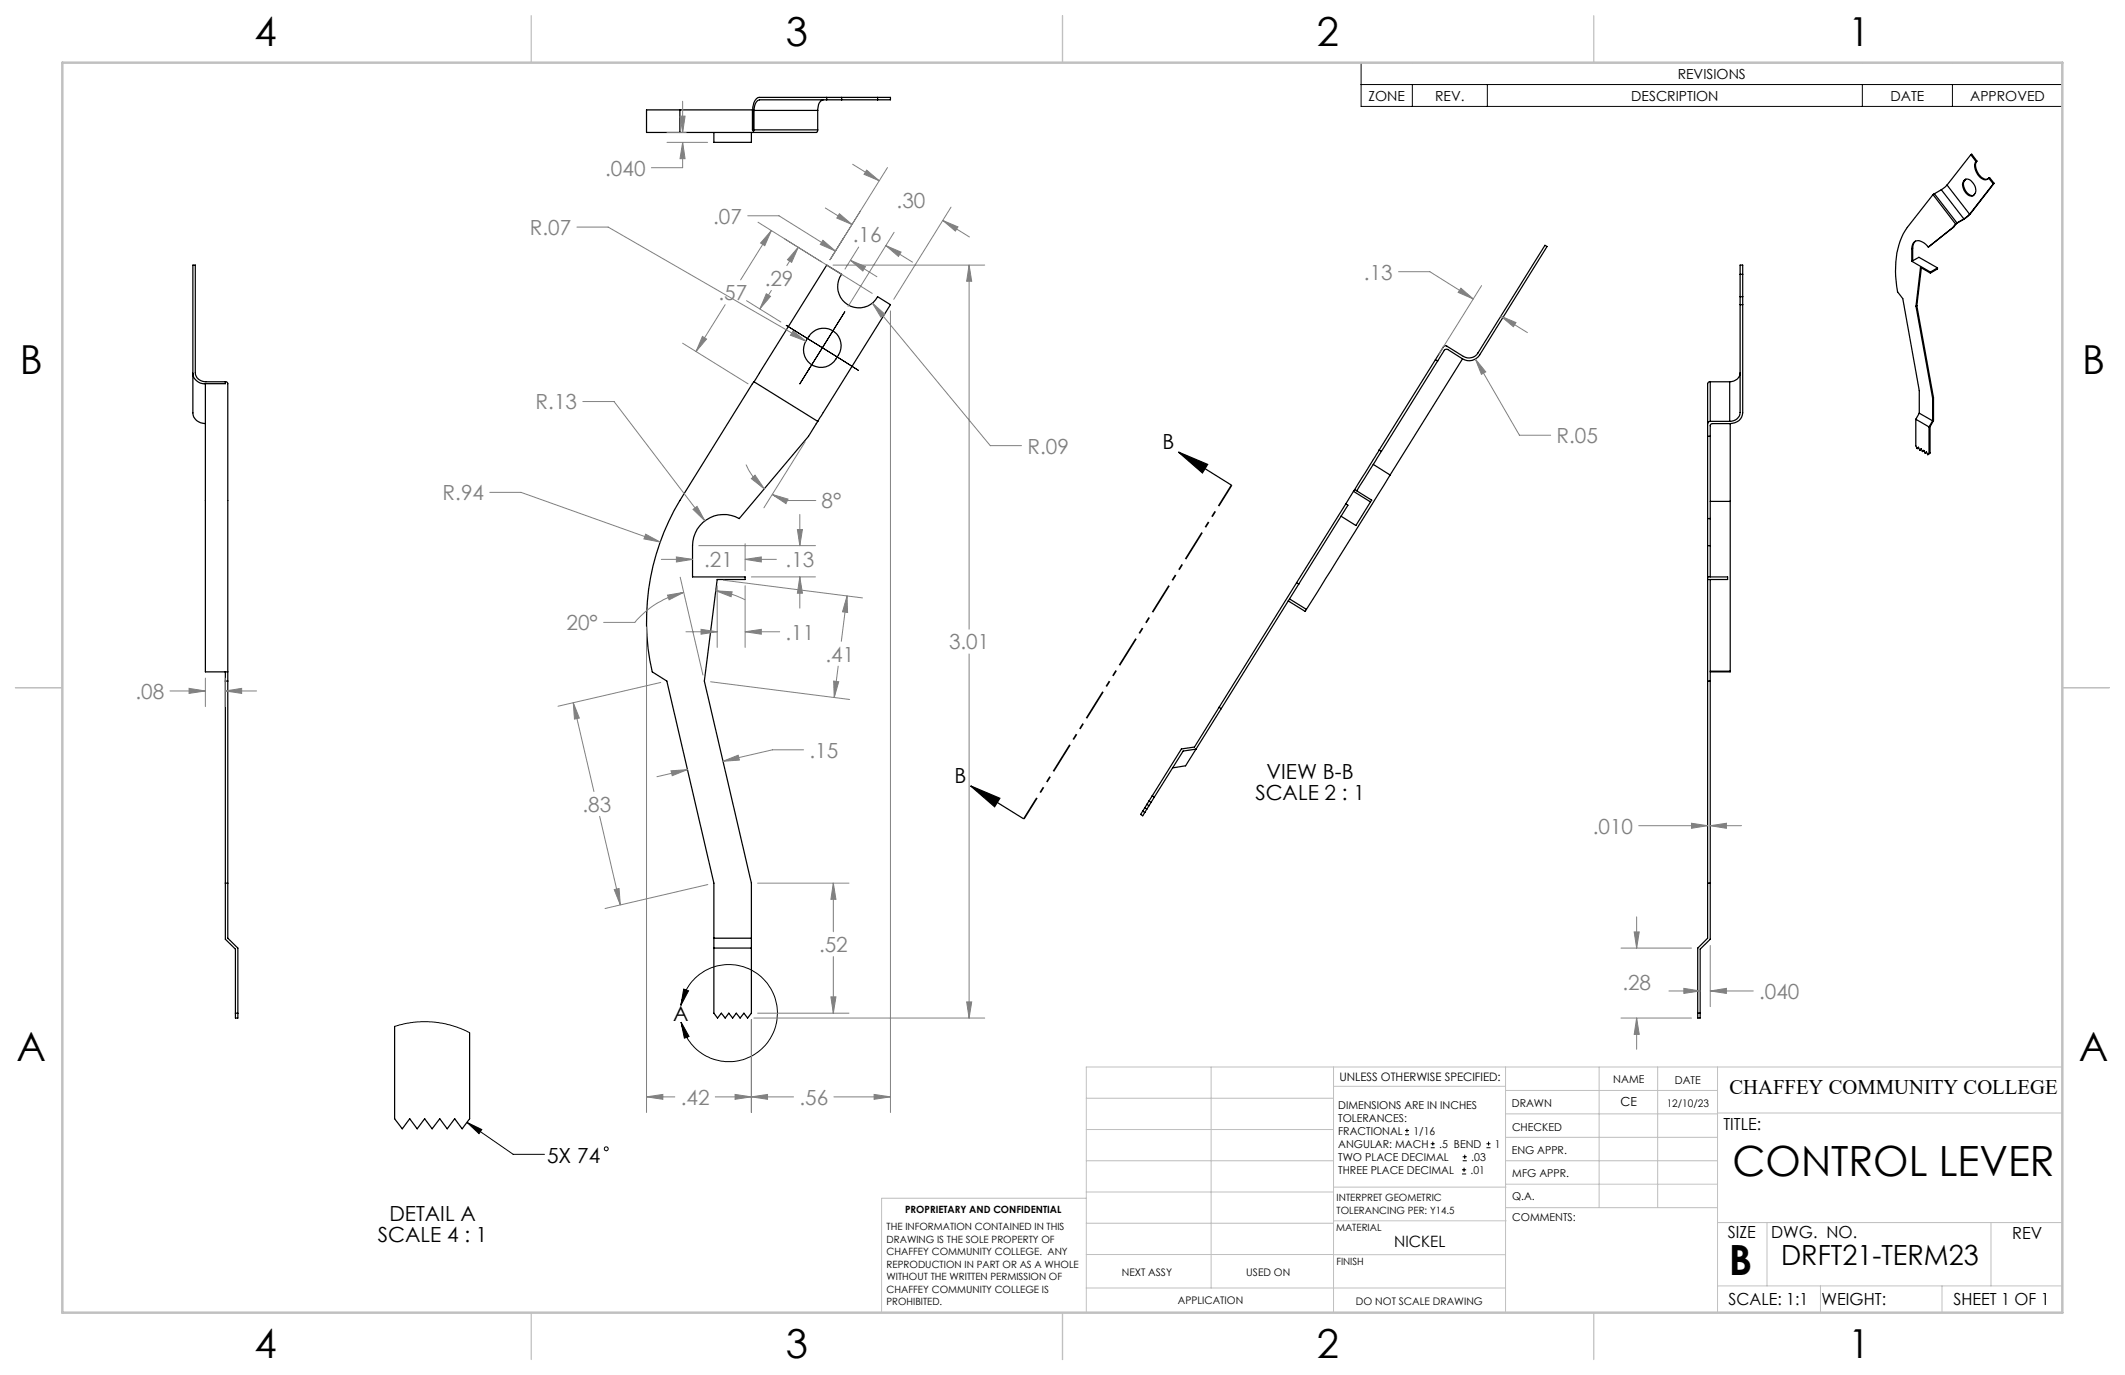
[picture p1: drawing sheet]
<svg xmlns="http://www.w3.org/2000/svg" width="432mm" height="279mm" viewBox="0 0 432 279" stroke-linecap="round" stroke-linejoin="round" font-family="sans-serif">
<g fill="none" stroke="#000" stroke-width=".25">
<path d="M168 19.8v.5M171 19.8h-16.7a2.24 2.24 0 0 0-1.3 2.5M171 19.8h7.3M171 19.8v.5M178.3 19.8h2.6v.5h-2.6M178.3 19.8v.5M138.1 22.3h-6.7v4.6h6.7M138.1 22.3v4.6M138.1 22.3h14.9M145.1 26.9v2h7.6v-2M152.9 22.3v4.1h13.3M153 22.3v4.1"/>
<path d="M153.2 26.4l-.1 .4-.2 .1M153.2 22.4v4M153.2 22.4h13M166.2 26.4l-.1 .4-.2 .1h-27.8M166.2 22.4v4M167.3 20.3l-.4 .2-.4 .4-.3 1.5M171 20.3h-16.7a1.99 1.99 0 0 0-1.1 2.1M171 20.3h7.3M392.8 39.5l-5.2 6.7a15.9 15.9 0 0 0-2.3 11l.3 2.1 1 1.4 3.4 18.7v4.6M392.8 39.5l4.6 6M393.1 39.4l-.3 .1M393.1 39.4l4.6 5.9"/>
<path d="M394.5 38.6l4.6 5.9M394.5 38.6l-1.4 .8M395.6 37.6l-1.1 1M395.6 37.6l4.6 5.9M399.2 36.6a1.07 1.07 0 0 1 1.6 .4 1.69 1.69 0 0 1 0 2.8 2.2 2.2 0 0 1-1.8-2.9M399.2 36.8a2.19 2.19 0 0 0 1.8 2.9M399.2 36.6l-.2 .3M399.2 36.8l-.2 .1M399.3 36.5l-.1 .1M399.3 36.5l-.1 .3M399.5 36.4l-.2 .1M400.5 31.4l-4.9 6.2"/>
<path d="M400.5 31.4l1 1.4M400.5 31.4l.1-.1 1.1 1.4M401.5 32.8a2.74 2.74 0 0 0 1.2 3.5l.7 .2 .7-.3M401.7 32.7a2.74 2.74 0 0 0 1.1 3.5l.5 .2h.6M401.7 32.7l-.2 .1M404.1 36.2l.9 1.2M404.1 36.2l.2-.1 .9 1.2M405 37.4l-4.8 6.1M405.2 37.3l-4.8 6.2-1 .8-1.7 1-.7 .8M405.2 37.3l-.2 .1M353.6 55.7v4.6M353.6 55.7v-1.8h.5v1.8"/>
<path d="M353.6 55.7h.5M354.1 55.7v4.6M388.5 50.5v2.6M388.5 53.1l3.8 2.2M388.7 50.4l-.2 .1M388.7 53l-.2 .1M388.7 53l1.2-.7 3.8 2.1M388.7 50.4v2.6M389.2 49l-.3 .5-.2 .9M390.4 54.4l-.9 7.7M391.8 50.2a2.25 2.25 0 0 0-2.8-1.1l-.3 .5-.2 .9M392.3 55.3v.2"/>
<path d="M392.3 55.5l-2.1-1.2-.9 7.9M393.7 54.4l-1.4 .9M393.7 54.4v.2l-1.4 .9M396.8 46.2l-5 4M397 46.1l-.2 .1M397 46.1l-5.2 4.1M397.4 45.5l-.6 .7M397.7 45.3l-.3 .2M399.1 44.5l-1.4 .8M400.2 43.5l-1.1 1M39.2 75.8a2.37 2.37 0 0 0 2.5 2.2M41.7 78h4.1v-.5l.3 .1 .2 .3v58.6"/>
<path d="M41.7 78v58.5h4.6M45.8 77.6h-4a2.01 2.01 0 0 1-2.1-1.9v-21.8h-.5v30a2.37 2.37 0 0 0 2.5 2.2M153.2 77.6l-15.1 24.1a47.4 47.4 0 0 0-5.6 34.8l3 1.9 9.6 41.1v26.4l.7 1 .8-1 .8 1 .7-1 .8 1 .7-1 .8 1 .8-1 .7 1 .8-1v-26.4l-9.6-41.1 2.6-20.6h5.7v-.6h-10.7v-6.3a6.4 6.4 0 0 1 9.5-5.5l14.1-16.7 1.9-3.1M153.2 77.6l14.8-23.7 3 1.8a4.3 4.3 0 0 0 1.3 6.2 4.3 4.3 0 0 0 6-1.6l2.6 1.6-14.7 23.7M153.2 77.6l13 8M164.7 67.8a3.6 3.6 0 0 1 4.8-.4 3.6 3.6 0 0 1 .9 4.7 4 4 0 0 1-3.9 2.5 3.7 3.7 0 0 1-3.1-2.4 3.7 3.7 0 0 1 1-3.8zM291.7 73.1l.4 .2M297.2 72.9a2.52 2.52 0 0 0 3.5-.8l13.7-22-.5-.3-13.6 21.9a2.19 2.19 0 0 1-2.9 .7l-3.5-2.1-.6 .2-13.1 20.9M297.2 72.9l-3-1.9-.3-.1-.4 .2-12.8 20.6M297.2 72.9l-14.7 23.6M347.5 77.6h4M351.5 77.6v8"/>
<path d="M353.6 60.3v23.5a1.95 1.95 0 0 1-2.1 1.8M353.6 75.7a1.94 1.94 0 0 1-2.1 1.9M353.6 61.9h.5M353.6 60.3h.5M354.1 60.3v23.6a2.37 2.37 0 0 1-2.5 2.2M389.3 62.2l3.4 18.7M389.5 62.1l-.2 .1M389.5 62.1l3.4 18.7M239.5 91.9l5.9 2.5-1.1 1.7zM239.5 91.9l10.8 6.7M275 99.8l3.5 2.2M275 99.8l-1.5 2.6"/>
<path d="M275.3 99.5l3.4 2.1-.2 .4M275.3 99.5l-.3 .3M279 94.4l3.5 2.1M280.2 91.4l-4.9 8.1M280.2 91.4l.5 .3M280.7 91.7l-5 8M282.5 96.5l-17 27.3M347 88.7h.5M347.5 85.6l-.4 .2-.1 .3M347.5 85.6v-8.1h-.1l-.4 .4v27.5M347.5 85.6h4M351.6 86.1h-3.7l-.4 .3v19"/>
<path d="M351.6 86.1v15.8M389.3 85.2l2.7 1.5M389.3 85.2v5.4l.3 .6M389.6 91.2l.2-.3 .3 .6M389.9 90.9l-.3 .3M390 84l2.7 1.5M390 84l-.7 1.2M390.1 91.5l.3-.3 .2 .6M390.4 91.3l-.3 .2M390.6 91.8l.3-.3 .3 .6M390.9 91.5l-.3 .3M391.4 91.8l.3 .6"/>
<path d="M391.4 91.8l-.2 .3M391.5 91.9l-.3 .2M392 86.7v5.4M392 92.1l-.3 .3M392.2 92l-.2 .1M392.2 92l-.5 .4M392.7 80.9v4.6M392.7 85.5l-.7 1.2M392.9 80.8l-.2 .1M392.9 80.8v4.7l-.7 1.2v5.3M263.5 118.4l.4 .3M273.5 102.4l.4 .3-33 52.9-2.6 .4"/>
<path d="M273.5 102.4l-25.8 41.3M278.5 102l-3 4.8-3-1.9M347 105.4v5.5M347 117.2h4v.6h-4M347 110.9v79.7l-2 2.1v14.2h.5v-14l2-2v-73.1M347 105.4h.5M347 110.9h.5M347.5 105.4v5.5M347.5 110.9v6.3M347.5 101.9h4.1M351.6 101.9v34.5M45.8 138.4h.5"/>
<path d="M45.8 136.5v54.4l2 2v14h.5v-14.2l-2-2.1v-54.1M261.8 122.1l3.4 2.1 .3-.4M262 121.7l3.5 2.1M347 138.4h.5M347.5 136.4h4.1M351.6 136.4v.1h-4.1M197.2 159.7l6 2.5-1.1 1.7zM197.2 159.7l10.8 6.7M243 152.2l-2.6 .4-5.8 9.4M247.7 143.7l-5 8.1-2.6 .4-6 9.5M247.7 143.7l.4 .3M45.8 179.5h.5"/>
<path d="M232.2 164.8l.4 .3M232.6 164.1l.4 .3M232.6 164.1l-.8 1.4 .4 .3 .4-.7M233 163.4l.5 .3M233 163.4l-.4 .7M233 164.4l-.4 .7M233.5 162.8l.4 .3M233.9 163.1l-.9 1.3M234.1 161.7l.5 .3M234.1 161.7l-1.1 1.7M234.6 162l-.7 1.1M347 179.5h.5"/>
<path d="M145.1 192.7h7.6M145.1 190.6h7.6M47.8 205.9h.5M80.2 208.6v18.7l1.5 2.1 1.6-2.1 1.5 2.1 1.5-2.1 1.5 2.1 1.6-2.1 1.5 2.1 1.5-2.1 1.5 2.1 1.5-2.1v-17.4M345 205.9h.5"/>
</g>
<g fill="none" stroke="#000" stroke-width=".2">
<path d="M276.6 12.7h142.5v8.9h-142.5zM276.6 17.2h142.5M287 17.2v4.4M302.2 17.2v4.4M378.4 17.2v4.4M396.7 17.2v4.4M159.8 66.1l7.3 4.6M167.1 70.7l-4.6 7.3M167.1 70.7l7.3 4.5M171.7 63.4l-4.6 7.3M80.2 208.6l3.9-.9 3.7-.1 3.7 .7 2.3 .8 1.6 .8M138.4 204.3a9.9 9.9 0 0 1 15-6.7 9.9 9.9 0 0 1 .2 16.5 9.9 9.9 0 0 1-15.2-6.4"/>
<path d="M138.4 207.7l1.6 2.9-.9 .4zM138.9 201l1 .3-1.5 3zM94.9 228.1l3 1.4-.6 .9zM94.9 228.1l9.4 6.5h6.3M285.5 230.6h.8M285.5 229.7h.8M285.9 229.3v.9M290.7 233.2h.8M290.7 232.4h.8M291.1 232v.8M297.1 238.5h.8M297.1 237.7h.8"/>
<path d="M297.2 235.9h.9M297.2 235.1h.9M297.5 237.3v.8M297.6 234.6v.9M302 233.2h.9M302 232.4h.9M302.5 232v.8"/>
<circle cx="123.2" cy="233.4" r=".41"/>
</g>
<g fill="none" stroke="#808080" stroke-width=".2">
<path d="M135.5 26.9h4M135.5 28.9h8.3M138.2 23.6h1l-.5 3.3zM138.7 28.9l.5 3.3h-1zM138.7 28.9v5.2h-6.3M138.7 20.6v6.3M173.2 33.4l5.4 3.3M176.1 34.6l2.5 2.1-3-1.3zM180.3 34l-11.6 18.8M117.2 46.1h6.4l40.2 23.2M151.9 43.9h6.4l11.5 7.1M154 45.2l23.2 14.4"/>
<path d="M155.7 59.7l.9 .5-2.2 2.6zM156.7 46.8l-1.3 3.1-.8-.5zM156.7 59l-2.3 3.8M156.7 46.8l-6.2 10.1M162.2 50.2l-1.3 3.1-.9-.5zM162.2 50.2l-2.3 3.8M167.2 48.8l2.6 2.2-3.1-1.3zM167.7 42.3l5.4 3.3M169.3 53.9h30.8M170.6 43.4l2.5 2.2-3.1-1.3zM172.8 52.9l3.1 1.3-.6 .9zM172.8 52.9l5.4 3.3"/>
<path d="M174.5 50.2l-2.8 4.5M180 49.9l3.1 1.3-.5 .9zM180 49.9l5.4 3.4M181.7 47.2l-9.4 15.1M191.6 44.8l3.1 1.3-.6 .9zM191.6 44.8l5.4 3.4M193.3 42.1l-11.7 18.7M196.9 53.9l.5 3.3h-1zM196.9 53.9v73.9M284.2 55.2h6.3l8.9 5.5M296.9 58.6l2.5 2.1-3.1-1.3zM301.1 58l-8.8 14"/>
<path d="M138.7 69.7l13.3 8.3M142.7 68.4l.9 .5-2.2 2.5zM147.4 61.9l-6 9.5M151.7 61.1l7 4.3M161.1 67.2l2.7 2.1-3.2-1.2zM177.3 61.6l2.5 2.2-.8 .7zM177.3 61.6l23.9 29h6.4M180.9 63.2v162.9M299.8 73l2.1 2.6-.9 .5zM299.8 73l9 15.4h6.3M305 64.2l3 1.3-.5 .9zM305 64.2l5.4 3.4"/>
<path d="M118.4 81.6h6.4l18.4 24.2M151.6 94.4a13.9 13.9 0 0 0 3.7 4.9M152.7 97.3l.7-.7 1.9 2.7zM163.6 89.7l-8.4 13.5M99.5 100h6.4l28.2 10.1M131.2 108.5l2.9 1.6-3.3-.6zM134.4 113.7h6.3M137.4 113.2l3.3 .5-3.3 .5zM138.2 117.3l4.6 19.9M140.8 103.5l.8-.6 1.6 2.9zM142 110.9h23.7M145.7 119v12.6"/>
<path d="M147 117.9l28.3 3.6M151.4 113.7l3.3-.5v1zM151.4 110.5v5.5M151.4 119v12.6M151.4 113.7h6.4M152.7 117.2h13M156.9 100.5l3.2 .9-.4 .9zM156.9 100.5l2.5 1.2h6.4M162 107.6h1.1l-.6 3.3zM162.5 117.2l.6 3.3h-1.1zM162.5 104.5v6.4M162.5 117.2v6.4"/>
<path d="M38.4 139.9l3.3 .5-3.3 .5zM41.7 137.8v5.8M45.8 137.8v5.8M131.4 127.4v98.7M134.3 138.7l-20.9 4.8M135.6 120.9l3.3-.5-2.9 1.5zM138.9 120.4a18.3 18.3 0 0 0-9.9 6.1h-6.3M139.4 128.4h6.3M142.5 127.9l3.2 .5-3.2 .5zM144.4 138.5l28.2 3.6M145.5 120.1l3.3 .2-.2 .9zM145.5 120.1a18.7 18.7 0 0 1 5.9 1.8"/>
<path d="M151.4 128.4l3.3-.5v1zM151.4 128.4h7M169.4 138.4l1 .1-.9 3.2zM170.3 135.4l-.8 6.3M172.1 121.1l.1 3.4-1-.2zM172.1 121.1l-1.1 9.2M196.9 132.9v74M34.5 140.4h7.2M45.8 140.4l3.3-.5v1zM45.8 140.4h6.3M116.5 142.8l1.2 3.1-1 .2zM116.5 142.8l4.2 18"/>
<path d="M136.3 156.6l3.4-.2-3.1 1.2zM139.7 156.4l-6.2 1.4M146.9 154.7l3.1-1.2 .2 .9zM163.3 152.4h-6.3l-10.1 2.3M121.8 165.9l4.2 18M143.8 179.7l-20.9 4.9M154 179.5h18.5M169.3 179.5l.6 3.2h-1.1zM169.3 179.5v9.8M333 167.8h14M343.7 167.3l3.3 .5-3.3 .5zM347.5 167.8h6.4"/>
<path d="M347.5 167.8l3.3-.5v1zM124.8 180.8l1-.2 .2 3.3zM169.3 194.4v11.5M329.4 192.7h14.3M332.1 189.4h1l-.5 3.3zM332.6 186.3v6.4M347.5 192.1v12.4M152.7 207.2v18.9M153.2 206.9h46.9M154 205.9h18.5M168.8 202.6h1.1l-.6 3.3zM196.4 203.6h1l-.5 3.3z"/>
<path d="M329.4 206.9h14.3M332.6 206.9v6.3M332.6 206.9l.5 3.3h-1zM339.1 201.4h6.4M342.2 200.8l3.3 .6-3.3 .5zM347.5 201.4h8.8M347.5 201.4l3.3-.6v1.1zM131.4 222.9l3.3-.5v1zM131.4 222.9h5.7M145.3 222.9h16M149.4 222.4l3.3 .5-3.3 .5zM152.7 222.9l3.3-.5v1z"/>
<path d="M169.4 222.9h11.5M177.6 222.4l3.3 .5-3.3 .5z"/>
</g>
<path d="M208 166.4l42.3-67.8" fill="none" stroke="#000" stroke-width=".35" stroke-dasharray="6.3 1.3 1.3 1.3 1.3 1.3" stroke-dashoffset="1.3" stroke-linecap="butt"/>
<g fill="none" stroke="#c0c0c0" stroke-width=".2">
<path d="M246.1 216.8v44.9M271 216.8v49.9M305.9 216.8v49.9M324.9 216.8v28.6M336.8 216.8v28.6M349 216.8v49.9M419.1 216.8h-198.4v49.9M220.7 235.9h50.3M220.7 229.5h50.3M220.7 223.2h50.3M271 220.7h34.9M305.9 231.1h43.1"/>
<path d="M305.9 226.3h43.1M305.9 221.6h43.1M305.9 235.9h43.1M349 226.2h70.1M220.7 248.6h50.3M220.7 242.2h50.3M220.7 254.9h50.3M220.7 243.5h-41.6v23.2M271 255h34.9M271 248.1h35M271 241.2h35M305.9 240.6h43.1"/>
<path d="M306 245.4h43M349 248.4h70.1M359.1 248.4v12.9M404.6 248.4v12.9M220.7 261.7h85.2M349 261.3h70.1M369.9 261.3v5.4M394.6 261.3v5.4"/>
</g>
<path d="M108 3.2v9.5M215.9 3.2v9.5M323.8 3.2v9.5M3.1 139.7h9.6M419.1 139.7h9.5M108 266.7v9.6M215.9 266.7v9.6M323.8 266.7v9.6" fill="none" stroke="#c0c0c0" stroke-width=".25"/>
<path d="M12.7 12.7h406.4v254h-406.4z" fill="none" stroke="#c0c0c0" stroke-width=".5"/>
<path d="M197.2 159.7l6 2.5-1.1 1.7zM239.5 91.9l5.9 2.5-1.1 1.7z" fill="#000"/>
<path d="M342.2 200.8l3.3 .6-3.3 .5zM347.5 201.4l3.3-.6v1.1zM343.7 167.3l3.3 .5-3.3 .5zM347.5 167.8l3.3-.5v1zM332.6 206.9l.5 3.3h-1zM332.1 189.4h1l-.5 3.3z" fill="#808080"/>
<path d="M138.4 207.7l1.6 2.9-.9 .4zM138.9 201l1 .3-1.5 3zM94.9 228.1l3 1.4-.6 .9z" fill="#000"/>
<path d="M131.2 108.5l-.4 1 3.3 .6zM196.4 203.6h1l-.5 3.3zM196.9 53.9l.5 3.3h-1zM149.4 222.4l3.3 .5-3.3 .5zM131.4 222.9l3.3-.5v1zM177.6 222.4l3.3 .5-3.3 .5zM152.7 222.9l3.3-.5v1zM161.1 67.2l-.5 .9 3.2 1.2zM177.3 61.6l1.7 2.9 .8-.7zM167.2 48.8l2.6 2.2-3.1-1.3zM172.8 52.9l3.1 1.3-.6 .9zM162.2 50.2l-1.3 3.1-.9-.5zM155.7 59.7l.9 .5-2.2 2.6zM180 49.9l3.1 1.3-.5 .9zM170.6 43.4l2.5 2.2-3.1-1.3zM156.7 46.8l-1.3 3.1-.8-.5zM142.7 68.4l.9 .5-2.2 2.5zM140.8 103.5l2.4 2.3-1.6-2.9zM162 107.6h1.1l-.6 3.3zM162.5 117.2l.6 3.3h-1.1zM137.4 113.2l3.3 .5-3.3 .5zM151.4 113.7l3.3-.5v1zM176.1 34.6l2.5 2.1-3-1.3zM191.6 44.8l3.1 1.3-.6 .9zM152.7 97.3l.7-.7 1.9 2.7zM156.9 100.5l3.2 .9-.4 .9zM136.3 156.6l3.4-.2-3.1 1.2zM146.9 154.7l3.1-1.2 .2 .9zM168.8 202.6h1.1l-.6 3.3zM169.3 179.5l.6 3.2h-1.1zM124.8 180.8l1-.2 .2 3.3zM116.5 142.8l1.2 3.1-1 .2zM142.5 127.9l3.2 .5-3.2 .5zM151.4 128.4l3.3-.5v1zM172.1 121.1l.1 3.4-1-.2zM169.4 138.4l1 .1-.9 3.2zM145.5 120.1l3.3 .2-.2 .9zM135.6 120.9l3.3-.5-2.9 1.5zM138.2 23.6h1l-.5 3.3zM138.7 28.9l.5 3.3h-1zM299.8 73l1.2 3.1 .9-.5zM296.9 58.6l2.5 2.1-3.1-1.3zM305 64.2l3 1.3-.5 .9zM38.4 139.9l3.3 .5-3.3 .5zM45.8 140.4l3.3-.5v1z" fill="#808080"/>
<g font-size="8.5">
<text x="352" y="239">CONTROL LEVER</text>
<text x="351.3" y="259">B</text>
</g>
<g font-size="8.1">
<text x="51.7" y="9.3">4</text>
<text x="159.7" y="9.3">3</text>
<text x="267.6" y="9.3">2</text>
<text x="375.6" y="9.3">1</text>
<text x="4" y="76">B</text>
<text x="423.1" y="76">B</text>
<text x="3.3" y="215.7">A</text>
<text x="422.4" y="215.7">A</text>
<text x="51.7" y="276">4</text>
<text x="159.7" y="276">3</text>
<text x="267.6" y="276">2</text>
<text x="375.6" y="276">1</text>
</g>
<text font-size="5.6" x="361.9" y="257">DRFT21-TERM23</text>
<g font-size="4.2" fill="#808080">
<text x="123" y="35.7">.040</text>
<text x="107.6" y="47.7">R.07</text>
<text x="144.9" y="45.4">.07</text>
<text x="182.2" y="42.3">.30</text>
<text x="173.3" y="49.1">.16</text>
<text x="155.4" y="58.1">.29</text>
<text x="277.2" y="56.8">.13</text>
<text x="146" y="61">.57</text>
<text x="108.8" y="83.2">R.13</text>
<text x="208.8" y="92.2">R.09</text>
<text x="316.3" y="90">R.05</text>
<text x="89.9" y="101.6">R.94</text>
<text x="167" y="103.3">8°</text>
<text x="143.1" y="115.3">.21</text>
<text x="159.6" y="115.3">.13</text>
<text x="115.1" y="128">20°</text>
<text x="159.6" y="130">.11</text>
<text x="192.8" y="132">3.01</text>
<text x="167.7" y="134.4">.41</text>
<text x="27.5" y="142">.08</text>
<text x="164.5" y="153.9">.15</text>
<text x="118.3" y="164.9">.83</text>
<text x="323.6" y="169.4">.010</text>
<text x="166.4" y="193.4">.52</text>
<text x="329.7" y="201.2">.28</text>
<text x="357.5" y="202.9">.040</text>
<text x="138.3" y="224.5">.42</text>
<text x="162.4" y="224.5">.56</text>
</g>
<g font-size="4.2">
<text x="236.2" y="91.2">B</text>
<text x="194" y="159">B</text>
<text x="257.4" y="158.3">VIEW B-B</text>
<text x="255.1" y="162.5">SCALE 2 : 1</text>
<text x="136.8" y="207.5">A</text>
<text x="351.4" y="222.2">CHAFFEY COMMUNITY COLLEGE</text>
<text x="111.2" y="236.2">5X 74</text>
<text x="79.1" y="248.1">DETAIL A</text>
<text x="76.8" y="252.3">SCALE 4 : 1</text>
</g>
<g font-size="3.4">
<text x="350.2" y="229.5">TITLE:</text>
<text x="351.1" y="251.6">SIZE</text>
<text x="359.9" y="251.6">DWG. NO.</text>
<text x="408.9" y="251.7">REV</text>
<text x="351.2" y="265.2">SCALE: 1:1</text>
<text x="370.1" y="265.3">WEIGHT:</text>
<text x="396.9" y="265.2">SHEET 1 OF 1</text>
</g>
<text font-size="3.2" x="283.3" y="253.3">NICKEL</text>
<g font-size="2.8">
<text x="340.9" y="16">REVISIONS</text>
<text x="278.1" y="20.4">ZONE</text>
<text x="291.6" y="20.4">REV.</text>
<text x="331.5" y="20.4">DESCRIPTION</text>
<text x="384.1" y="20.4">DATE</text>
<text x="400.3" y="20.4">APPROVED</text>
</g>
<text font-size="2.5" x="329.3" y="224.8">CE</text>
<text font-size="2.4" x="272.2" y="219.7">UNLESS OTHERWISE SPECIFIED:</text>
<g font-size="2.2">
<text x="327.8" y="220.1">NAME</text>
<text x="340.3" y="220.2">DATE</text>
<text x="271.9" y="225.3">DIMENSIONS ARE IN INCHES</text>
<text x="271.9" y="227.9">TOLERANCES:</text>
<text x="307.2" y="224.9">DRAWN</text>
<text x="271.9" y="230.6">FRACTIONAL</text>
<text x="271.9" y="233.2">ANGULAR: MACH</text>
<text x="287.2" y="230.6">1/16</text>
<text x="292.5" y="233.2">.5 BEND</text>
<text x="303.8" y="233.2">1</text>
<text x="307.3" y="229.8">CHECKED</text>
<text x="271.9" y="238.5">THREE PLACE DECIMAL</text>
<text x="271.9" y="235.9">TWO PLACE DECIMAL</text>
<text x="298.8" y="238.5">.01</text>
<text x="299" y="235.9">.03</text>
<text x="307.2" y="234.5">ENG APPR.</text>
<text x="307.3" y="239.2">MFG APPR.</text>
<text x="307.3" y="243.9">Q.A.</text>
<text x="307.3" y="248.1">COMMENTS:</text>
</g>
<g font-size="2.1">
<text x="338.7" y="224.9">12/10/23</text>
<text x="227.9" y="259.2">NEXT ASSY</text>
<text x="253.3" y="259.2">USED ON</text>
<text x="239.3" y="265">APPLICATION</text>
<text x="275.5" y="265.1">DO NOT SCALE DRAWING</text>
</g>
<g font-size="2">
<text x="271.6" y="244.1">INTERPRET GEOMETRIC</text>
<text x="180.2" y="250">THE INFORMATION CONTAINED IN THIS</text>
<text x="183.9" y="246.4">PROPRIETARY AND CONFIDENTIAL</text>
<text x="271.5" y="250.2">MATERIAL</text>
<text x="271.6" y="246.6">TOLERANCING PER: Y14.5</text>
<text x="180.2" y="252.5">DRAWING IS THE SOLE PROPERTY OF</text>
<text x="180.2" y="255.1">CHAFFEY COMMUNITY COLLEGE. ANY</text>
<text x="180.2" y="257.6">REPRODUCTION IN PART OR AS A WHOLE</text>
<text x="271.5" y="257">FINISH</text>
<text x="180.2" y="260.1">WITHOUT THE WRITTEN PERMISSION OF</text>
<text x="180.2" y="262.6">CHAFFEY COMMUNITY COLLEGE IS</text>
<text x="180.2" y="265.2">PROHIBITED.</text>
</g>
</svg>
